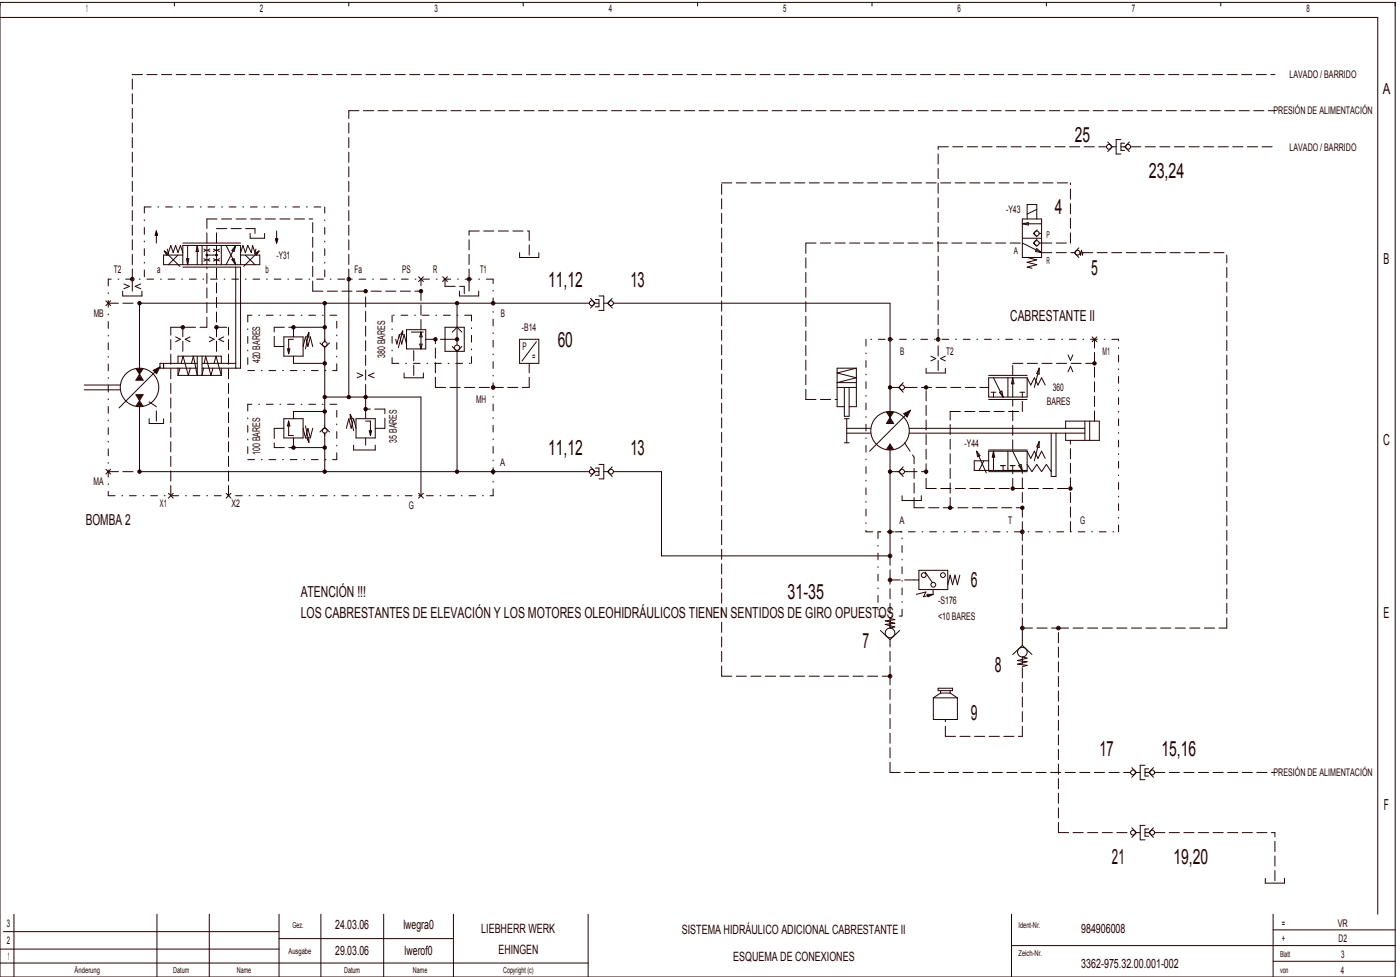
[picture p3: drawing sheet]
<svg xmlns="http://www.w3.org/2000/svg" width="582mm" height="406mm" viewBox="0 0 582 406" stroke-linecap="round" stroke-linejoin="round" font-family="sans-serif">
<g fill="none" stroke="#240000" stroke-width=".42">
<path d="M0 1h580v405h-580zM0 7.2h572.8v372.7M72.5 1v1.5M145 1v1.5M217.5 1v1.5M290 1v1.5M362.5 1v1.5M435 1v1.5M507.5 1v1.5M460.5 59l1.9 2M466 58h-2v6h2M467.5 59.5h-1.5v3h1.5"/>
<path d="M469.5 59l-1.9 2M462.4 61h1.6M462.4 61l-1.9 2M466 61h1.6M467.6 61l1.9 2M65 96v5M65 96l.3 1.6h-.7l.4-1.1 .1 1h-.3l.2-.5M65 96l.5 1.7h-1zM104 97v2h6v-2M114.5 99.2h1l-.5 1.8zM115 96v5M115 100l.2-.5h-.3l.1 .9 .4-1.1h-.7l.3 1.7"/>
<path d="M425 91h8v16h-8zM425 93h8M425 93l2.5-.5v1zM425 99h8M427 91v-6h4v6M431 87l-4 2M431.1 99.4l-1.5 1.6M431.2 95.5l-1.6 1.5 1.5 1.4M432 97h1M51.5 118l2.3 1-2.3 1M58.5 118l-2.3 1 2.3 1M68.3 104.3l6.5 6.4"/>
<path d="M68.3 104.3l1.8 1.1-.8 .7zM69.5 103.5l.5 1.5 1-3 1 3 1-3 1 3 1-3 1 3M74 106l-4 4M76 106h-8v4h40v-4h-8M76 110v-8h24v8M76 111h24v42h-16M76 101h24M77.5 107.5h1l-.5 2.5zM78 102v8M82 102v8M82 102l.5 2.5h-1zM84 102v8"/>
<path d="M84.7 107.5l1 .5-1 .5M84.7 103.5l1 .5-1 .5M86 106h4M86 102v8M87.2 107.5l-.9 .5 .9 .5M87.2 103.5l-.9 .5 .9 .5M88.7 107.5l1 .5-1 .5M88.7 103.5l1 .5-1 .5M90 102v8M91.2 107.5l-.9 .5 .9 .5M91.2 103.5l-.9 .5 .9 .5M92 102v8"/>
<path d="M94 102l4 8M96.4 107.9l.9-.4 .7 2.5zM98 102l-4 8M98 102l-.7 2.5-.9-.4zM98 111v42M102 106l4 4M105.9 105.3l1.8-1-1.1 1.7zM106.4 103.5l-.4 1.5-1-3-.5 3-1.5-3-1 3-1-3-1 3M107.7 104.3l-6.4 6.4M145 116v48M174 115l2 2M176 115l-2 2"/>
<path d="M184 115l2 2M186 115l-2 2M216 105v2h8v-2M425 101l8 4M427 107l4 1-4 1 4 1-4 1 2 .5M429.6 101.1l1.5 1.3M430.9 103.2l2.1 1.8-2.5-.5zM446 105h.6M446.6 105l1.9 2M448.5 103l-1.9 2M449 105l.2 1 .4-2 .4 2 .2-1M44 125l2 2"/>
<path d="M46 125l-2 2M51 121v2h8v-2M128.4 138.2v1.9l-.9-.1zM128.4 138.2l-1.4 6.8M135 126v16M135 136h-13v4M167.4 137.6l-.8 1.3 .8 .2v-1.6l-1.8 7M169 137h8v8h-8zM171 138h5M175 138v7M175 138l.5 2h-1zM185 136h8v10h-8z"/>
<path d="M188 138l2-2 2 2M190 127v16.4M191 121v2h8v-2M245 126h-187v29.5M245.5 124l1.9 2M247.4 126h1.6M247.4 126l-1.9 2M247.5 124.5h1.5v3h-1.5M249 123h2v6h-2M251 126h1.6M252.6 126l1.9 2M254.5 124l-1.9 2"/>
<path d="M255 126h115v47.5M35 160h15M56.5 153.2l1.5 2.3M56.9 153.3h2.2l-1.1 1.7zM57.4 153.6h1.2l-.6 .8zM57.9 153.9h.1M58 155.5l1.5 2.5h-3zM58 156.1l1 1.6h-2zM58 156.7l.5 .7h-1zM58 157l.2 .2h-.4zM59.5 153.2l-1.5 2.3M63.7 153.9l2.8-1.4-1.4 2.8z"/>
<path d="M64.2 154l1.6-.8-.8 1.6zM64.7 154.1l.4-.2-.2 .5zM66.5 152.5l-17 17M68 151v2M73 140l2 1-2 1M74 151v-3h18v3M74 153v3M74 156h18M74.8 153l-.8 3M75.3 151l.8-3 2.2 8 .8-3M79 140l-2 1 2 1M82 148v8l-1.6-8-.8 3"/>
<path d="M82 151h-15.5v2h15.5M84 148v8l.6-3M84 151h14M84.9 151l.6-3 2.2 8 .8-3M87 140l2 1-2 1M89 151l.8-3 2.2 8M92 153v3M93 140l-2 1 2 1M118 140h8v8h-8zM119.5 145h1l-.5 2zM122 141h-2v6M122 148v3h13"/>
<path d="M126 144l1-4 1 4 1-4 1 4M133 142.5l2 1.9M135 144.4v33.2M137 142.5l-2 1.9M148.5 155l2.3 1-2.3 1M155.5 155l-2.3 1 2.3 1M164.5 141l.5 2 1-4 1 4 1-4 1 4M168 155v2h8v-2M174.5 143h1l-.5 2zM185 141h5M188 144l2 2M190 146v49"/>
<path d="M192 144l-2 2M216 141h8v10h-8zM223 142l-6 8M356 153h-8v16h3M356 153l-8 2 8 2-8 2h8M356 153v16h-3M375.5 159l-1.9 2M385 153v2h8v-2M387 148l2 1-2 1M393 148l-2 1 2 1M411 157h16v8h-16zM411 156h16"/>
<path d="M413 157l4 8M419 157v8M421 157v8M421 157l.5 2.5h-1zM427 157l1.5 3 1.5-3 1.5 3 1.5-3 1.5 3M432 153v2.5l-1-.3zM432 153l-2 8M444 154.5l1-2.3 1 2.3M444 147.5l1 2.3 1-2.3M454 140l2 2M456 140l-2 2M35 162h15"/>
<path d="M56.5 164h3l-1.5 2.5zM57 164.3h2l-1 1.6zM57.5 164.6h1l-.5 .7zM57.8 164.8h.4h-.3M58 169v27h187M58 167.1l1 1.6h-2zM58 167.6l.5 .8h-1zM58 167.9l.2 .3h-.4zM58 166.5l1.5 2.3M58 166.5l-1.5 2.3M62 174v2h6v-2M118 174h8v8h-8z"/>
<path d="M120 175v6h2M120 175l.5 2h-1zM126 178l1 4 1-4 1 4 1-4M127 177l1.4 6.8M135 177.6l-2 1.9M135 177.6l2 1.9M135 180v16M135 165h40v41M135 171h-13v3M144 178l1-4 1 4 1-4 1 4M145.6 172.2l.9 1.8-.9 .1zM145.6 172.2l1.4 6.8"/>
<path d="M148 174h8v8h-8zM152 175h2v6M152 165v9M153.5 179h1l-.5 2zM348 161h8M351 174h2M351 161v12h2v-12M352 174v10M352 180h10M352 178h10M368.5 171.2l1.5 2.3M368.9 171.3h2.2l-1.1 1.7z"/>
<path d="M369.4 171.6h1.2l-.6 .8zM369.9 171.9h.1M370 173.5l1.5 2.5h-3zM370 174.1l1 1.6h-2zM370 174.7l.5 .7h-1zM370 175l.2 .2h-.4zM371.5 171.2l-1.5 2.3M373 161h.6M373.6 161l1.9 2M375.7 171.9l2.8-1.4-1.4 2.8zM376 161h1M376.2 172l1.6-.8-.8 1.6z"/>
<path d="M376.7 172.1l.4-.2-.2 .5zM378 180h73M378 178h73M378.5 170.5l-17 17M411 166h16M412 163h2M413 163v2M415.5 163l1-.5 .5 2.5zM424 163h2M425 163v2M437 180v18h2v-18M443 178v-3h14v8h-14v-3"/>
<path d="M451 175v8M453 175v8M44 195l2 2M46 195l-2 2M122 182v4h13M127.5 182l.9-.1v1.9zM147 185v2h9v-2M152 182v3M245.5 194l1.9 2M247.4 196h1.6M247.4 196l-1.9 2M247.5 194.5h1.5v3h-1.5"/>
<path d="M249 193h2v6h-2M251 196h1.6M252.6 196l1.9 2M254.5 194l-1.9 2M351 184h2M368.5 186.8l1.5-2.3 1.5 2.3M370 187v44h-95v-35h-20M370 185.1l1 1.6h-2zM370 185.6l.5 .8h-1zM370 185.9l.2 .3h-.4zM373 196h.6M373.6 196l1.9 2"/>
<path d="M375.5 194l-1.9 2M376 196h1M406 187.5l4 9M406 187.5l1.4 1.9-1 .4zM409 191.5l-2 4M411 196h16M411 187h16M413 187.5v8M413 187.5l.5 2.5h-1zM416 193.5h2M417 193.5v2M419 187.5v8"/>
<path d="M420 193.5h2M421 193.5v2M421 187.5l4 8M423.5 193.5l1-.5 .5 2.5zM427 187.5v8h-22v-4h6M427 187.5h-16v8M427 187.5l1.5 3 1.5-3 1.5 3 1.5-3 1.5 3M427 193l2 3 2-3 2 3 2-3 2 3M432 183.5l-2 8M432 183.5v2.5l-1-.3zM70 205l2 2M72 205l-2 2"/>
<path d="M94 205l2 2M96 205l-2 2M174 205l2 2M176 205l-2 2M375 206v2h8v-2M382 237h12v8h-12zM384.6 237.7l2.9 4.3M399 239l-1 4-1-4-1 4-1-4-1 4M370 257l2 .5-4 .5 4 1-4 .5 4 1-2 .5v-3M380 241h2M380.9 247l4-1-1 2 4-1M385.4 247h2.5l-2.1 1z"/>
<path d="M387.9 245v2M366 262l4 3.8M370 265.8v2.2M374 262l-4 3.8M425 266v2.2M425 276v-3l2 .5-4 1 4 .5-4 1 4 .5-2 .5M425 268.2l-4 3.8M425 268.2l4 3.8M388 290v9h10v-9M388 290h10M390 286h6v1h-6zM391 287v1"/>
<path d="M391 288h4M391 288l-3 2M395 287v1M395 288l3 2M470.5 319l1.9 2M476 318h-2v6h2M477.5 319.5h-1.5v3h1.5M479.5 319l-1.9 2M472.4 321h1.6M472.4 321l-1.9 2M476 321h1.6M477.6 321l1.9 2"/>
<path d="M470.5 344l1.9 2M472.4 346h1.6M472.4 346l-1.9 2M476 346h1.6M476 343h-2v6h2M477.5 344.5h-1.5v3h1.5M477.6 346l1.9 2M479.5 344l-1.9 2M5.8 379.9v26.1M65.2 379.9v26.1M87 379.9v26.1M116 379.9v26.1"/>
<path d="M133.4 379.9v26.1M159.5 379.9v26.1M188.5 379.9v26.1M244.5 379.9v26.1M420.5 379.9v26.1M526 365v2h8v-2M529.2 379.9v26.1M0 394.4h116M1.4 387.1h114.6M116 390h72.5M420.5 392.9h159.5M529.2 399.5h50.8"/>
<path d="M529.2 386.4h50.8M0 400.2h244.5"/>
<circle cx="461" cy="61" r="1"/>
<circle cx="469" cy="61" r="1"/>
<circle cx="431" cy="97" r="1"/>
<circle cx="55" cy="116" r=".75"/>
<circle cx="55" cy="116" r=".38"/>
<circle cx="86" cy="106" r=".35"/>
<circle cx="86" cy="106" r=".25"/>
<circle cx="86" cy="106" r=".1"/>
<circle cx="90" cy="106" r=".35"/>
<circle cx="90" cy="106" r=".25"/>
<circle cx="90" cy="106" r=".1"/>
<circle cx="145" cy="116" r=".75"/>
<circle cx="145" cy="116" r=".38"/>
<circle cx="195" cy="116" r=".75"/>
<circle cx="195" cy="116" r=".38"/>
<circle cx="431" cy="101" r="1"/>
<circle cx="448" cy="105" r="1"/>
<circle cx="58" cy="126" r=".7"/>
<circle cx="58" cy="126" r=".5"/>
<circle cx="58" cy="126" r=".2"/>
<circle cx="76" cy="136" r=".5"/>
<circle cx="76" cy="136" r=".7"/>
<circle cx="76" cy="136" r=".2"/>
<circle cx="90" cy="136" r=".5"/>
<circle cx="90" cy="136" r=".7"/>
<circle cx="90" cy="136" r=".2"/>
<circle cx="122" cy="136" r=".7"/>
<circle cx="122" cy="136" r=".5"/>
<circle cx="122" cy="136" r=".2"/>
<circle cx="135" cy="136" r=".7"/>
<circle cx="135" cy="136" r=".5"/>
<circle cx="135" cy="126" r=".7"/>
<circle cx="135" cy="126" r=".5"/>
<circle cx="135" cy="136" r=".2"/>
<circle cx="135" cy="126" r=".2"/>
<circle cx="152" cy="121" r=".7"/>
<circle cx="152" cy="121" r=".5"/>
<circle cx="152" cy="121" r=".2"/>
<circle cx="175" cy="121" r=".7"/>
<circle cx="175" cy="121" r=".5"/>
<circle cx="175" cy="121" r=".2"/>
<circle cx="190" cy="126" r=".7"/>
<circle cx="190" cy="126" r=".5"/>
<circle cx="190" cy="126" r=".2"/>
<circle cx="205" cy="126" r=".75"/>
<circle cx="205" cy="126" r=".38"/>
<circle cx="246" cy="126" r="1"/>
<circle cx="254" cy="126" r="1"/>
<circle cx="135" cy="143" r="1"/>
<circle cx="135" cy="151" r=".7"/>
<circle cx="135" cy="151" r=".5"/>
<circle cx="135" cy="151" r=".2"/>
<circle cx="181" cy="141" r=".7"/>
<circle cx="181" cy="141" r=".5"/>
<circle cx="181" cy="141" r=".2"/>
<circle cx="190" cy="144.5" r="1.1"/>
<circle cx="190" cy="141" r=".7"/>
<circle cx="190" cy="141" r=".5"/>
<circle cx="190" cy="141" r=".3"/>
<circle cx="370" cy="141" r=".75"/>
<circle cx="370" cy="141" r=".38"/>
<circle cx="390" cy="141" r=".75"/>
<circle cx="390" cy="141" r=".38"/>
<circle cx="455" cy="151" r=".7"/>
<circle cx="455" cy="151" r=".5"/>
<circle cx="455" cy="151" r=".2"/>
<circle cx="58" cy="161" r="8"/>
<circle cx="135" cy="179" r="1"/>
<circle cx="135" cy="165" r=".7"/>
<circle cx="135" cy="171" r=".7"/>
<circle cx="135" cy="171" r=".5"/>
<circle cx="135" cy="165" r=".5"/>
<circle cx="135" cy="171" r=".2"/>
<circle cx="135" cy="165" r=".2"/>
<circle cx="145" cy="165" r=".5"/>
<circle cx="145" cy="165" r=".7"/>
<circle cx="145" cy="165" r=".2"/>
<circle cx="152" cy="165" r=".7"/>
<circle cx="152" cy="170" r=".7"/>
<circle cx="152" cy="165" r=".5"/>
<circle cx="152" cy="170" r=".5"/>
<circle cx="152" cy="170" r=".2"/>
<circle cx="152" cy="165" r=".2"/>
<circle cx="205" cy="161" r=".75"/>
<circle cx="205" cy="161" r=".38"/>
<circle cx="370" cy="179" r="8"/>
<circle cx="370" cy="161" r=".7"/>
<circle cx="370" cy="161" r=".5"/>
<circle cx="370" cy="161" r=".2"/>
<circle cx="375" cy="161" r="1"/>
<circle cx="385" cy="161" r=".7"/>
<circle cx="385" cy="161" r=".5"/>
<circle cx="385" cy="161" r=".2"/>
<circle cx="58" cy="196" r=".7"/>
<circle cx="58" cy="196" r=".5"/>
<circle cx="58" cy="196" r=".2"/>
<circle cx="122" cy="186" r=".7"/>
<circle cx="122" cy="186" r=".5"/>
<circle cx="122" cy="186" r=".2"/>
<circle cx="135" cy="196" r=".7"/>
<circle cx="135" cy="186" r=".7"/>
<circle cx="135" cy="186" r=".5"/>
<circle cx="135" cy="196" r=".5"/>
<circle cx="135" cy="186" r=".2"/>
<circle cx="135" cy="196" r=".2"/>
<circle cx="190" cy="196" r=".7"/>
<circle cx="190" cy="196" r=".5"/>
<circle cx="190" cy="196" r=".2"/>
<circle cx="205" cy="196" r=".75"/>
<circle cx="205" cy="196" r=".38"/>
<circle cx="246" cy="196" r="1"/>
<circle cx="254" cy="196" r="1"/>
<circle cx="370" cy="196" r=".7"/>
<circle cx="370" cy="196" r=".5"/>
<circle cx="370" cy="196" r=".2"/>
<circle cx="375" cy="196" r="1"/>
<circle cx="385" cy="196" r=".7"/>
<circle cx="385" cy="196" r=".5"/>
<circle cx="385" cy="196" r=".2"/>
<circle cx="395" cy="211" r=".7"/>
<circle cx="395" cy="211" r=".5"/>
<circle cx="395" cy="211" r=".2"/>
<circle cx="421" cy="203" r=".5"/>
<circle cx="421" cy="203" r=".7"/>
<circle cx="421" cy="203" r=".2"/>
<circle cx="425" cy="211" r=".5"/>
<circle cx="425" cy="211" r=".7"/>
<circle cx="425" cy="211" r=".2"/>
<circle cx="445" cy="203" r=".5"/>
<circle cx="445" cy="203" r=".7"/>
<circle cx="445" cy="203" r=".2"/>
<circle cx="370" cy="231" r=".75"/>
<circle cx="370" cy="221" r=".75"/>
<circle cx="370" cy="231" r=".38"/>
<circle cx="370" cy="221" r=".38"/>
<circle cx="384" cy="239" r="1"/>
<circle cx="392" cy="239" r="1"/>
<circle cx="425" cy="221" r=".75"/>
<circle cx="425" cy="221" r=".38"/>
<circle cx="370" cy="241" r=".75"/>
<circle cx="370" cy="241" r=".38"/>
<circle cx="388" cy="243" r="1"/>
<circle cx="370" cy="263" r="2"/>
<circle cx="425" cy="271" r="2"/>
<circle cx="425" cy="261" r=".75"/>
<circle cx="425" cy="261" r=".38"/>
<circle cx="440" cy="261" r=".75"/>
<circle cx="440" cy="261" r=".38"/>
<circle cx="370" cy="281" r=".75"/>
<circle cx="370" cy="281" r=".38"/>
<circle cx="471" cy="321" r="1"/>
<circle cx="479" cy="321" r="1"/>
<circle cx="471" cy="346" r="1"/>
<circle cx="479" cy="346" r="1"/>
</g>
<g fill="none" stroke="#240000" stroke-width=".42" stroke-dasharray="4.2 1.8">
<path d="M55 31h475M145 46h385M300 76h145M390 61h70M470 61h60M86 91h44M90 95h16M106 97v-2M195 96h25M55 116v-85M86 101v-10M90 101v-6"/>
<path d="M145 116v-70M185 119v-3M185 119h8M195 116v-20M220 106v-10M335 101h90M433 101h-1M433 105h13M433 101h12M445 101v-25M450 105h59M45 126h12"/>
<path d="M55 121v-5M71 136h15M86 136v-25M90 136h5M114 136h8M130 121v-30M130 121h45M175 137v-21M193 122v-3M195 121v-5M76 146v-10M90 146v-35"/>
<path d="M114 144h4M114 144v-8M172 156v-11M177 141h8M390 154v-13M390 141v-80M421 156v-5M421 151h34M62 167l3 2M65 175v-6M114 178h4M114 178v8"/>
<path d="M152 164v-43M160 178h-4M160 170h-8M160 178v-8M181 161v-20M181 161h24M205 161h15M220 161v-10M335 166v-65M335 166h13M370 161h3M377 161h34"/>
<path d="M395 171h30M425 171v-5M455 175v-34M45 196h12M114 186h8M370 196h3M376 184l4 6M377 196h8M421 187v-21M71 206v-70M95 206v-70M380 211v-21"/>
<path d="M380 211h45M385 203v-42M385 203h60M395 211v-40M421 203v-7M425 221v-25M445 221v-38M370 241v-10M370 241h10M370 261v-20M425 266v-5M425 261v-40"/>
<path d="M425 261h15M440 261h70M510 261v-155M300 281v-205M300 281h70M370 281v-13M393 306v-7M393 306h32M425 306v-30M370 321v-40M370 321h100M480 321h50"/>
<path d="M440 346v-85M440 346h30M480 346h50M530 366v-20"/>
</g>
<g fill="none" stroke="#240000" stroke-width=".42" stroke-dasharray="2.8 2.8 .4 2.8">
<path d="M60 86h75M45 116v90M60 115v-29M135 115v-29M205 116h-160M103 131v23M140 131h-37M163 131v20M196 131h-33M103 154h37M140 154v-23M163 151h33"/>
<path d="M196 151v-20M360 141v80M465 141h-105M103 168v23M140 168h-37M103 191h37M140 191v-23M45 206h160M205 206v-90M360 221h105M365 221v35M375 221h-10"/>
<path d="M465 221v-80M365 256h10M375 256v-35"/>
</g>
<g font-size="8.7" fill="#240000">
<text x="446.8" y="59.1">25</text>
<text x="477.6" y="74.1">23,24</text>
<text x="438.5" y="89.1">4</text>
<text x="227.8" y="119.1">11,12</text>
<text x="262.1" y="119.1">13</text>
<text x="453.6" y="114.1">5</text>
<text x="231.8" y="144.1">60</text>
<text x="227.8" y="189.1">11,12</text>
<text x="262.1" y="189.1">13</text>
<text x="403.5" y="244.1">6</text>
<text x="327.4" y="249.1">31­35</text>
<text x="358.6" y="269.1">7</text>
<text x="413.6" y="279.1">8</text>
<text x="403.6" y="299.1">9</text>
<text x="457.1" y="314.1">17</text>
<text x="482.8" y="314.1">15,16</text>
<text x="462.3" y="359.1">21</text>
<text x="487.8" y="359.1">19,20</text>
</g>
<g font-size="6.3" fill="#240000">
<text x="574.9" y="39.2">A</text>
<text x="575.2" y="109.5">B</text>
<text x="420" y="133.2">CABRESTANTE II</text>
<text x="575" y="184.9">C</text>
<text x="35.6" y="218.2">BOMBA 2</text>
<text x="125" y="248.2">ATENCIÓN !!!</text>
<text x="125" y="256.7">LOS CABRESTANTES DE ELEVACIÓN Y LOS MOTORES OLEOHIDRÁULICOS TIENEN SENTIDOS DE GIRO OPUESTOS</text>
<text x="575.2" y="256.7">E</text>
<text x="575.3" y="336.5">F</text>
</g>
<g font-size="5.3" fill="#240000">
<text x="139.4" y="386.2">24.03.06</text>
<text x="167.7" y="386.2">lwegra0</text>
<text x="200.1" y="387.6">LIEBHERR WERK</text>
<text x="283.4" y="387.9">SISTEMA HIDRÁULICO ADICIONAL CABRESTANTE II</text>
<text x="449.5" y="387.6">984906008</text>
<text x="139.4" y="397">29.03.06</text>
<text x="168.2" y="397">lwerof0</text>
<text x="207.3" y="396.3">EHINGEN</text>
<text x="304.8" y="399.5">ESQUEMA DE CONEXIONES</text>
<text x="449.5" y="402.1">3362­975.32.00.001­002</text>
</g>
<g font-size="4.4" fill="#240000">
<text x="35.9" y="5.1">1</text>
<text x="108" y="5.1">2</text>
<text x="180.6" y="5.1">3</text>
<text x="253" y="5.1">4</text>
<text x="325.6" y="5.1">5</text>
<text x="398" y="5.1">6</text>
<text x="470.6" y="5.1">7</text>
<text x="543.1" y="5.1">8</text>
<text x="536.1" y="32.6">LAVADO / BARRIDO</text>
<text x="529.4" y="47.6">PRESIÓN DE ALIMENTACIÓN</text>
<text x="536.1" y="62.6">LAVADO / BARRIDO</text>
<text x="418.3" y="88.6">­Y43</text>
<text x="115" y="107.6">­Y31</text>
<text x="47.4" y="113.6">T2</text>
<text x="65.3" y="113.6">a</text>
<text x="110.3" y="113.6">b</text>
<text x="147.4" y="113.6">Fa</text>
<text x="167.2" y="113.6">PS</text>
<text x="180.1" y="113.6">R</text>
<text x="199.6" y="113.6">T1</text>
<text x="38.9" y="131.6">MB</text>
<text x="208.2" y="131.6">B</text>
<text x="217" y="137.6">­B14</text>
<text x="160.2" y="148.8" transform="rotate(-90 160.2 148.8)">380 BARES</text>
<text x="217.2" y="145.6">P</text>
<text x="221.3" y="149.6">=</text>
<text x="374.2" y="147.6">B</text>
<text x="393.4" y="147.6">T2</text>
<text x="458.3" y="147.6">M1</text>
<text x="108.2" y="151" transform="rotate(-90 108.2 151)">420 BARES</text>
<text x="197.9" y="167.6">MH</text>
<text x="437.7" y="162.6">360</text>
<text x="435.1" y="168.5">BARES</text>
<text x="164.9" y="184" transform="rotate(-90 164.9 184)">35 BARES</text>
<text x="401" y="185.9">­Y44</text>
<text x="108.2" y="189" transform="rotate(-90 108.2 189)">100 BARES</text>
<text x="208" y="193.6">A</text>
<text x="38.9" y="201.6">MA</text>
<text x="66.5" y="210.6">X1</text>
<text x="96.3" y="210.6">X2</text>
<text x="170" y="211.6">G</text>
<text x="374" y="217.6">A</text>
<text x="419.1" y="217.6">T</text>
<text x="449" y="217.6">G</text>
<text x="390" y="250.9">­S176</text>
<text x="390" y="257.6">&lt;10 BARES</text>
<text x="529.4" y="322.6">PRESIÓN DE ALIMENTACIÓN</text>
<text x="2.9" y="385.1">3</text>
<text x="532.9" y="385.1">=</text>
<text x="556.1" y="385.1">VR</text>
<text x="2.9" y="392.4">2</text>
<text x="532.8" y="391.7">+</text>
<text x="556.5" y="391.7">D2</text>
<text x="3.2" y="398.9">1</text>
<text x="557.5" y="398.2">3</text>
<text x="557.5" y="404.7">4</text>
</g>
<g font-size="3.9" fill="#240000">
<text x="435" y="98.9">P</text>
<text x="421.5" y="105.7">A</text>
<text x="435" y="109.7">R</text>
</g>
<g font-size="3.4" fill="#240000">
<text x="121.6" y="385.5">Gez.</text>
<text x="423.4" y="385.5">Ident­Nr.</text>
<text x="119.9" y="396.4">Ausgabe</text>
<text x="423.4" y="397.1">Zeich­Nr.</text>
<text x="532.1" y="397.7">Blatt</text>
<text x="31" y="404.4">Änderung</text>
<text x="72" y="404.4">Datum</text>
<text x="98.4" y="404.4">Name</text>
<text x="143" y="404.4">Datum</text>
<text x="171.7" y="404.4">Name</text>
<text x="209.2" y="404.3">Copyright (c)</text>
<text x="532.1" y="404.3">von</text>
</g>
</svg>
